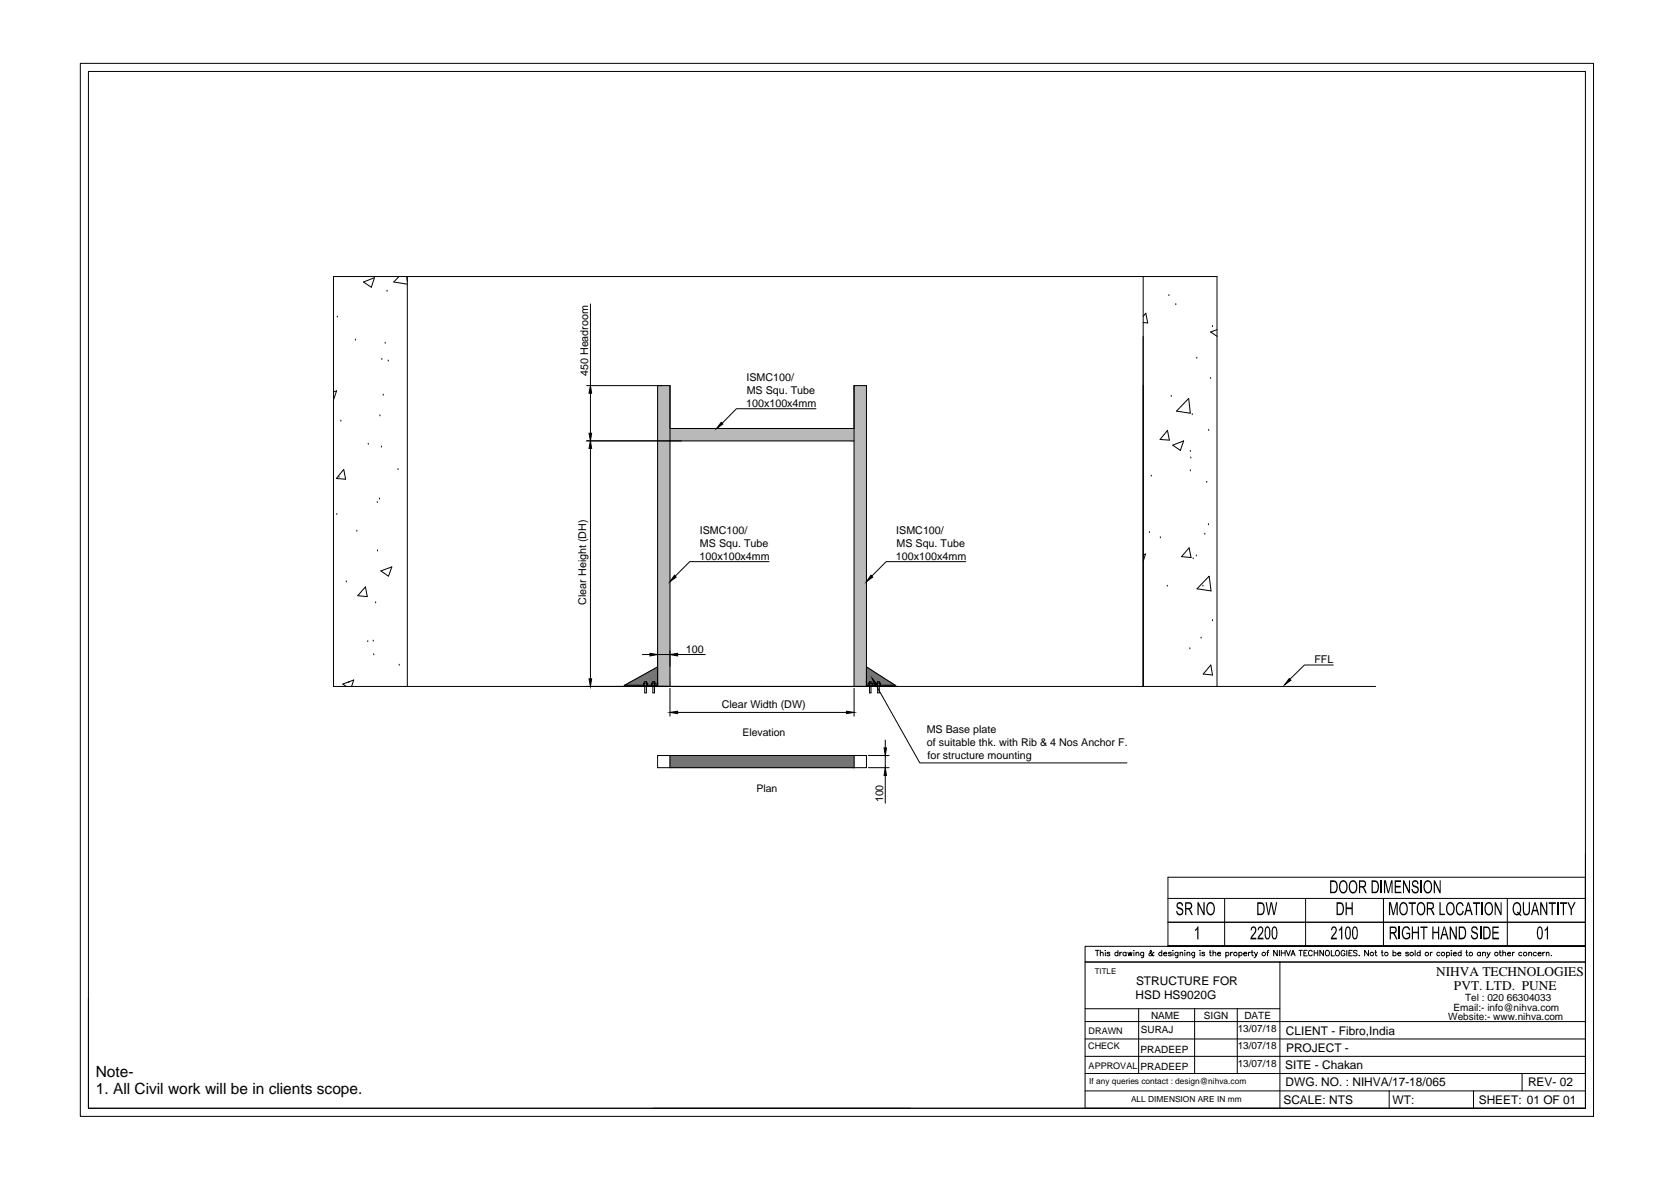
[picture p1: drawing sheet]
<svg xmlns="http://www.w3.org/2000/svg" width="297mm" height="210mm" viewBox="0 0 297 210" stroke-linecap="round" stroke-linejoin="round" font-family="sans-serif">
<!-- layer: 0 -->
<g fill="#b9b9b9" stroke="#b9b9b9" stroke-width=".18">
<path d="M116.9 68.5v53.5h2.2zM116.9 68.5h2.2v53.5z"/>
<path d="M119.1 76.2v2.2h32.7zM119.1 76.2h32.7v2.2z"/>
<path d="M151.8 68.5v53.5h2.2zM151.8 68.5h2.2v53.5z"/>
</g>
<g fill="#757575" stroke="#757575" stroke-width=".18">
<path d="M112.2 121.2l4.7-2.7v2.7z"/>
<path d="M154 118.5l4.1 2.7h-4.1z"/>
<path d="M116.3 121.2v.2h.6zM116.3 121.2h.6v.2z"/>
<path d="M114.9 121.2v.2h1.1zM114.9 121.2h1.1v.2z"/>
<path d="M111.7 121.4h2.9l-2.4-.2zM112.2 121.2h2.4v.2z"/>
<path d="M116.6 121.4v.4h.3zM116.6 121.4h.3v.4z"/>
<path d="M115.1 121.4v.4h.7zM115.1 121.4h.7v.4z"/>
<path d="M111.1 121.8h3.3l-2.7-.4zM111.7 121.4h2.7v.4z"/>
<path d="M154 121.8v.2h.6zM154 121.8h.6v.2z"/>
<path d="M156.3 121.8v.2h2.8zM156.3 121.8h2.8v.2z"/>
<path d="M154.8 121.8v.2h1.2zM154.8 121.8h1.2v.2z"/>
<path d="M156.3 121.2v.2h2.3zM156.3 121.2h1.8l.5 .2z"/>
<path d="M154.8 121.2v.2h1.2zM154.8 121.2h1.2v.2z"/>
<path d="M154 121.2v.2h.6zM154 121.2h.6v.2z"/>
<path d="M156.5 121.4v.4h2.6zM156.5 121.4h2.1l.5 .4z"/>
<path d="M155.1 121.4v.4h.7zM155.1 121.4h.7v.4z"/>
<path d="M154 121.4v.4h.3zM154 121.4h.3v.4z"/>
<path d="M111.1 121.8v.2h3.5zM111.1 121.8h3.5v.2z"/>
<path d="M116.3 121.8v.2h.6zM116.3 121.8h.6v.2z"/>
<path d="M114.9 121.8v.2h1.1zM114.9 121.8h1.1v.2z"/>
<path d="M119.1 134.3v2.1h32.7zM119.1 134.3h32.7v2.1z"/>
</g>
<g fill="none" stroke="#000" stroke-width=".18">
<path d="M14.3 11.3h269v187.1h-269zM15.7 12.7h266.1v184.3h-266.1zM60 56.3h.1M64.6 50.1l2-.7-.6 1.7zM68.8 51.8h.1M70.9 49.1l-.9 1 2.4 .4M72.3 49.1l.1 .9M72.4 49.1v72.9M105 54v14.5M203.2 49.1v72.9M203.2 56.2l.5-.5 .3 1.7-.8-.1M207.8 52.5h.1"/>
<path d="M209 54.1h.1M215.5 58h.1M216.3 58.6l-1.1 .4 1.1 .8M59.3 69.7l.5-.2-.5 1.6M60.6 74.8h.1M63.2 60.5h.1M65.5 79h.1M67.5 73.9h.1M67.8 79.5h.1M67.9 63.9h.1M68.1 70.2h.1M68.5 61h.1"/>
<path d="M69 64.2h.1M104.3 68.5h14.8v53.5M104.3 78.4h47.5M105 69.9v7.1M105 79.7v41M116.9 68.5v53.5M119.1 76.2h32.7M145 72.6h-14.1l-2.5 2.6M207.5 76.5l.4 1.7-1.7-.1zM208.2 70.4h.1M208.5 79.1l1.9-.7-.6 1.7zM211.3 70.8l.3 2.6-2.5-.3z"/>
<path d="M211.9 73.7h.1M212.7 63.7h.1M214.9 76.5h.1M215.2 67.3h.1M59.9 91.4h.1M60.3 84.8h.1M61.1 83.4l.3 1.8-1.6-.2zM63.4 94.4h.1M67.1 89.3h.1M67.1 97.9h.1M67.5 88.7h.1M70.8 83.5h.1"/>
<path d="M136.7 99.8h-14.1l-2.6 2.6M171.7 99.8h-14.2l-2.5 2.6M203.2 98.6l.4-.1-.4 1.2M204.3 94.7h.1M204.7 84.6h.1M206.3 95.6h.1M211.4 97.4l.3 1.7-1.7-.2zM211.6 83.7h.1M211.6 80.2h.1M211.7 81.4h.1M212.1 99.3h.1M212.7 98.8h.1"/>
<path d="M214.2 95h.1M214.5 85.7h.1M214.8 93.3h.1M61.6 103.4h.1M65 104.3l.3 1.7-1.7-.1zM65.4 114h.1M66.4 114h.1M66.4 116.4h.1M66.8 107.1h.1M67.7 101.5l2-.7-.6 1.6zM71 118.2h.1M114.2 116.3h1.3"/>
<path d="M116.9 116.3h2.2M116.9 118.5l-5.8 3.3M120.5 116.3h4.9M154 118.5l5.1 3.3M207.5 104.2h.1M211.5 115.3h.1M213.5 113.4h.1M213.8 104.2h.1M214.9 102.4l.4 2.6-2.5-.4zM215.5 110.3h.1M215.5 120l-.3-1.8-1.3 1.6 1.7 .2M237 118.2h-5.1l-2.6 2.5"/>
<path d="M61.6 122l-.7-.4 2-.7-.4 1.1M62 121.3h.1M111.1 121.8h5.8M111.1 121.8v.2M114.4 121.8v-.4h.7v.4M114.6 121.2h.3v1.9h-.3zM115.8 121.8v-.4h.8v.4M116 121.2h.3v1.9h-.3zM116.9 134.3h37.1v2.1h-37.1zM119.1 122.3v5M119.1 134.3v2.1M120.5 126.6h30"/>
<path d="M151.8 122v-53.5h2.2v53.5M151.8 122.3v5M151.8 134.3v2.1M154 121.8h5.1M154.3 121.8v-.4h.8v.4M154.4 134.3h3.6M154.4 136.4h3.6M154.6 121.2h.2v1.9h-.2zM155.7 121.8l7.8 13.8h36.8M155.8 121.8v-.4h.7v.4M156 121.2h.3v1.9h-.3zM157.4 131.5v1.4"/>
<path d="M157.4 134.3v2.1M157.4 137.8v4.9M159.1 121.8v.2M216.3 122v-72.9h-157v72.9h185.2M207.6 159.7h74.2M217.7 159.7v8.5M232.1 159.7v8.5M245.9 159.7v8.5M267.9 159.7v8.5M281.8 151.6v16.6h-74.2v-12.3h74.2M15.7 177.5v19.5h266.1M192.9 168.2h88.9v2.8h-88.9z"/>
<path d="M192.9 179.3h34.6M194.7 168.9h.7M195 168.9v1M195.6 169.4l.2-.2 .3 .1v.6M195.6 168.9v1M196.4 169h.1M196.5 169.3v.6M197.3 169.4l-.2-.2-.3 .1v.2h.4l.1 .3-.2 .1-.3-.1M198.7 169.4a.31 .31 0 0 0-.4-.1 .31 .31 0 0 0 0 .5 .31 .31 0 0 0 .4 0M198.7 168.9v1M199.1 169.2v.7M199.4 169.2l-.3 .3"/>
<path d="M200.2 169.4a.31 .31 0 0 0-.5-.1 .31 .31 0 0 0 0 .5 .31 .31 0 0 0 .5 0M200.2 169.2v.7M200.5 169.2l.2 .7 .2-.7 .2 .7 .1-.7M201.5 169h.1M201.6 169.3v.6M201.9 169.4l.3-.2 .2 .1 .1 .6M201.9 169.2v.7M202.4 179.3v11.5M203.3 169.2v.9l-.2 .1h-.2M203.3 169.4a.31 .31 0 0 0-.5-.1 .31 .31 0 0 0 0 .5 .31 .31 0 0 0 .5 0M205.1 169.3v-.1a.75 .75 0 0 1-.8 .6v-.3l.4-.3-.1-.3-.1 .4 .4 .5h.2M206.5 169.4a.31 .31 0 0 0-.4-.1 .31 .31 0 0 0 0 .5 .31 .31 0 0 0 .4 0"/>
<path d="M206.5 168.9v1M206.9 169.5h.5a.33 .33 0 0 0-.5-.1 .33 .33 0 0 0 0 .5 .33 .33 0 0 0 .5-.1M207.6 163.9h74.2M208.2 169.4l-.5-.1v.2l.5 .3-.2 .1-.3-.1M208.5 169h.1M208.5 169.3v.6M209.4 169.2v.9l-.2 .1h-.2M209.4 169.4a.31 .31 0 0 0-.5-.1 .31 .31 0 0 0 0 .5 .31 .31 0 0 0 .5 0M209.8 169.4l.2-.2 .2 .1v.6M209.8 169.2v.7M210.6 169h.1M210.6 169.3v.6"/>
<path d="M211 169.4l.2-.2 .3 .1v.6M211 169.2v.7M212.4 169.2l-.1 .9-.1 .1h-.2M212.4 169.4a.31 .31 0 0 0-.5-.1 .31 .31 0 0 0 0 .5 .31 .31 0 0 0 .5 0M212.4 179.3v11.5M213.3 169h.1M213.3 169.3v.6M214.1 169.4l-.1-.2-.4 .2 .5 .2v.2h-.5M215 169.2h.3M215.1 168.9v.8l.2 .2M215.6 169.4l.2-.2 .3 .1v.6M215.6 168.9v1"/>
<path d="M216.4 169.5l.6-.1a.31 .31 0 0 0-.5 0 .31 .31 0 0 0 0 .4 .31 .31 0 0 0 .5 0M217.9 169.4a.31 .31 0 0 1 .5-.1 .31 .31 0 0 1 0 .5 .31 .31 0 0 1-.5 0M217.9 169.2v1M218.8 169.2v.7M219.1 169.2l-.3 .3M219.9 179.3v11.5M220.2 169.4a.31 .31 0 0 1 .5-.1 .31 .31 0 0 1 0 .5 .31 .31 0 0 1-.5 0M220.2 169.2v1M221.1 169.5h.5a.33 .33 0 0 0-.5-.1 .33 .33 0 0 0 0 .5 .33 .33 0 0 0 .5-.1M221.9 169.2v.7M222.3 169.2l-.2 .1-.2 .2M222.4 169.2h.4"/>
<path d="M222.6 168.9v.8l.2 .2M223 169.2l.3 .7 .2-.7M223.3 169.9l-.4 .3M225.2 169.2h.3M225.6 168.9l-.2 .1-.1 .9M227 168.9v1l-.6-1v1M227.4 168.9v1M227.5 171v26M227.8 168.9v1M227.8 169.4h.6M228.4 168.9v1M228.7 168.9l.3 1 .4-1"/>
<path d="M229.5 169.9l.3-1 .4 1M229.6 169.5h.5M230.9 168.9h.6M231.2 168.9v1M231.8 169.4h.3M232.4 168.9h-.6v1h.6M233.3 169.2a.38 .38 0 0 0-.6-.3 .38 .38 0 0 0-.1 .6 .35 .35 0 0 0 .3 .4 .35 .35 0 0 0 .4-.2M233.6 169.4h.6M233.6 168.9v1M234.2 168.9v1M235.3 168.9v1l-.7-1v1M235.8 169a.46 .46 0 0 1 .5 .4 .46 .46 0 0 1-.5 .4l-.2-.3z"/>
<path d="M236.7 168.9v1h.5M237.5 169a.46 .46 0 0 1 .6 .4 .46 .46 0 0 1-.6 .4l-.1-.3zM239.1 169.2l-.1-.1a.45 .45 0 0 0-.6 .1 .45 .45 0 0 0 .2 .6l.3 .1 .1-.1 .1-.3h-.2M239.4 168.9v1M239.8 169.4h.3M240.4 168.9h-.6v1h.6M241.2 169.1l-.2-.2-.3 .1-.1 .2 .5 .3 .1 .3-.2 .1-.4-.1M241.6 169.8h.1M243.3 168.9v1l-.7-1v1M244.4 169.2h.3M244.5 168.9v.8l.3 .2M245.5 169.2h.3"/>
<path d="M245.7 168.9v.8l.2 .2M247.6 169.4a.31 .31 0 0 1 .5-.1 .31 .31 0 0 1 0 .5 .31 .31 0 0 1-.5 0M247.6 168.9v1M248.5 169.5h.5a.33 .33 0 0 0-.5-.1 .33 .33 0 0 0 0 .5 .33 .33 0 0 0 .5-.1M250.4 169.4l-.2-.2-.3 .1v.2h.3l.2 .3-.2 .1-.3-.1M251.6 168.9v1M252.4 169.4a.31 .31 0 0 0-.4-.1 .31 .31 0 0 0 0 .5 .31 .31 0 0 0 .4 0M252.4 168.9v1M254.3 169.2v.7M254.6 169.2l-.2 .1-.1 .2M256 169.4a.31 .31 0 0 0-.5-.1 .31 .31 0 0 0 0 .5 .31 .31 0 0 0 .5 0M257.1 169.4a.31 .31 0 0 1 .5-.1 .31 .31 0 0 1 0 .5 .31 .31 0 0 1-.5 0"/>
<path d="M257.1 169.2v1M258 168.9l.1 .1zM258 169.3v.6M258.3 169.5l.6-.1a.31 .31 0 0 0-.5 0 .31 .31 0 0 0 0 .4 .31 .31 0 0 0 .5 0M259.7 169.4a.31 .31 0 0 0-.4-.1 .31 .31 0 0 0 0 .5 .31 .31 0 0 0 .4 0M259.7 168.9v1M260.6 169.2h.3M260.7 168.9v.8l.3 .2M263.2 169.4a.31 .31 0 0 0-.5-.1 .31 .31 0 0 0 0 .5 .31 .31 0 0 0 .5 0M263.2 169.2v.7M263.5 169.4l.3-.2 .2 .1v.6M263.5 169.2v.7"/>
<path d="M264.3 169.2l.3 .7 .3-.7M264.6 169.9l-.2 .3h-.1M266.5 169.2h.3M266.6 168.9v.8l.3 .2M267.1 169.4l.3-.2 .2 .1v.6M267.1 168.9v1M268 169.5l.5-.1a.31 .31 0 0 0-.4 0 .31 .31 0 0 0 0 .4 .31 .31 0 0 0 .4 0M268.9 169.2v.7M269.2 169.2l-.2 .1-.1 .2M270.5 169.4a.31 .31 0 0 0-.4-.1 .31 .31 0 0 0 0 .5 .31 .31 0 0 0 .4 0M271.8 169.4l.2-.2 .2 .1 .1 .6M271.8 169.2v.7"/>
<path d="M273.1 169.4a.31 .31 0 0 0-.4-.1 .31 .31 0 0 0 0 .5 .31 .31 0 0 0 .4 0M273.4 169.5h.6a.33 .33 0 0 0-.5-.1 .33 .33 0 0 0 0 .5 .33 .33 0 0 0 .5-.1M274.2 169.2v.7M274.6 169.2l-.4 .3M274.9 169.4l.2-.2 .2 .1 .1 .6M274.9 169.2v.7M275.8 169.8h.1M281.8 171v26M281.8 171h-88.9v26M192.9 190.8h88.9M192.9 187.7h88.9M192.9 184.7h88.9"/>
<path d="M192.9 181.6h88.9M192.9 193.9h88.9M246.9 193.9v3.1M261.9 193.9v3.1M270.6 190.8v3.1"/>
<circle cx="219.6" cy="169.6" r=".32"/>
<circle cx="224.6" cy="169.6" r=".32"/>
<circle cx="243.9" cy="169.6" r=".32"/>
<circle cx="246.4" cy="169.6" r=".32"/>
<circle cx="250.9" cy="169.6" r=".32"/>
<circle cx="253.6" cy="169.6" r=".32"/>
<circle cx="256.5" cy="169.6" r=".32"/>
<circle cx="261.5" cy="169.6" r=".32"/>
<circle cx="266" cy="169.6" r=".32"/>
<circle cx="271.1" cy="169.6" r=".32"/>
</g>
<g fill="#000" stroke="#000" stroke-width=".18">
<path d="M105 78.4l.2 1.3h-.5zM104.7 77h.5l-.2 1.4zM105 68.5l.2 1.4h-.5zM128.2 75.1l.3 .3-1.1 .8zM115.5 116.1l1.4 .2-1.4 .3zM119.9 102.2l.3 .4-1.1 .8zM119.1 116.3l1.4-.2v.5zM154.8 102.2l.3 .4-1.1 .8zM104.7 120.7h.5l-.2 1.3zM119.1 126.6l1.4-.2v.4zM150.5 126.4l1.3 .2-1.3 .2zM155 120.6l.9 1-.4 .3z"/>
<path d="M157.2 132.9h.4l-.2 1.4zM157.4 136.4l.2 1.4h-.4zM229.2 120.6l.3 .3-1.1 .8z"/>
</g>
<g fill="#000">
<path d="M246 156.5h.4l.4 2 .5-2h.2v2.3h-.1v-2l-.5 2h-.2l-.5-2v2h-.2zM247.9 156.5h1.2v.3h-1v.6h.9v.3h-.9v.8h1v.3h-1.2zM249.4 156.5h.2l.9 1.8v-1.8h.1v2.3h-.2l-.8-1.8v1.8h-.2zM251.1 156.6l.4-.2 .4 .1 .3 .6h-.3a.38 .38 0 0 0-.4-.4 .38 .38 0 0 0-.3 .5 .38 .38 0 0 0 .5 .2l.5 .4v.5l-.3 .5h-.5l-.3-.3-.2-.5h.2l.1 .4 .2 .1a.43 .43 0 0 0 .6-.4 .43 .43 0 0 0-.6-.4l-.4-.4zM254.9 156.5h.2l.8 1.8v-1.8h.2v2.3h-.2l-.8-1.8v1.8h-.2zM209.3 160.4l.3-.1 .4 .1 .3 .3v.3h-.2a.38 .38 0 0 0-.3-.5 .38 .38 0 0 0-.4 .4 .38 .38 0 0 0 .3 .4l.5 .3 .2 .3-.1 .5-.4 .3-.5-.1-.3-.4v-.3h.2a.43 .43 0 0 0 .5 .5 .43 .43 0 0 0 .2-.7l-.8-.4-.1-.5zM212.9 160.4h.2l.8 1.8v-1.8h.2v2.2h-.2l-.8-1.7v1.7h-.2zM212.9 164.7l.1-.1v2.4h-.2v-1.9l-.4 .4v-.3zM222.4 164.8h.1a.56 .56 0 0 1 .7 .1 .56 .56 0 0 1 .1 .7l-.7 1.1h.7v.3h-1v-.5l.7-.8 .1-.4a.32 .32 0 0 0-.3-.4 .32 .32 0 0 0-.3 .5l-.2-.1zM223.7 164.8l.5-.2 .4 .4-.1 .7-.7 1h.8v.3h-1.1l.1-.5 .6-.7 .2-.4a.34 .34 0 0 0-.3-.5 .34 .34 0 0 0-.4 .5l-.1-.1zM225 160.4h.2l.3 1.9 .4-1.9h.2l.4 1.9 .3-1.9h.2l-.4 2.2h-.2l-.4-1.9-.4 1.9h-.2zM236.8 164.8l.1-.1a.63 .63 0 0 1 .7 .3 .63 .63 0 0 1-.1 .8l-.6 .9h.7v.3h-1l.1-.5 .6-.8 .1-.4a.32 .32 0 0 0-.3-.4 .32 .32 0 0 0-.3 .5l-.2-.1z"/>
<path d="M238.4 164.7l.2-.1v2.4h-.2v-1.9l-.4 .4v-.3zM239.2 160.4h.2v.9h.9v-.9h.2v2.2h-.2v-1h-.9v1h-.2zM246.9 160.4h.3l.5 1.9 .5-1.9h.3v2.2h-.2v-1.9l-.5 1.9h-.2l-.5-1.9v1.9h-.2zM249.4 164.8l.4-.2h.4l.4 .4v.3l-.1 .1-.1-.2a.54 .54 0 0 0-.6-.3 .54 .54 0 0 0-.4 .7l.1 .8 .4 .3 .6-.2v-.5h-.5v-.2h.7v.9l-.7 .3-.6-.4-.2-.5v-.6zM250.4 160.4h1.3v.3h-.6v1.9h-.2v-1.9h-.5zM251 164.7h.2v.9h.8v-.9h.2v2.3h-.2v-1.1h-.8v1.1h-.2zM252.5 164.7h1.3v.2h-.6v2.1h-.2v-2.1h-.5zM254.6 164.7h.2v.9h.8v-.9h.2v2.3h-.2v-1.1h-.8v1.1h-.2zM255.9 160.4h.2v2h.8v.2h-1zM257.7 164.7h.2l.9 1.8v-1.8h.2v2.3h-.3l-.8-1.9v1.9h-.2zM259 160.6l.3-.2 .3-.1 .4 .3 .2 .4-.2 .1-.1-.3-.3-.2-.5 .2-.1 1 .3 .6a.5 .5 0 0 0 .7-.6l.2 .1v.2l-.4 .5-.5 .1-.3-.3-.2-.6v-.6zM261.7 164.7h.7l.2 .2 .1 .4h-.2l-.1-.2a.38 .38 0 0 0-.4-.2 .38 .38 0 0 0-.3 .5 .38 .38 0 0 0 .5 .2l.5 .3v.7l-.1 .2-.5 .2-.5-.2-.1-.6h.2l.1 .3a.42 .42 0 0 0 .5 .2 .42 .42 0 0 0 .2-.5 .42 .42 0 0 0-.4-.3l-.3-.1-.3-.3v-.5z"/>
<path d="M261.8 160.4h1.3v.3h-.5v1.9h-.2v-1.9h-.6zM265.3 164.7h1.1v.2h-.9v.7h.9v.3h-.9v.8h1v.3h-1.2zM265.7 160.4h.2l.9 1.8v-1.8h.1v2.2h-.2l-.8-1.7v1.7h-.2zM270.7 160.4h.2v1.7l.3 .3h.3l.2-.2 .1-1.8h.2v1.7l-.2 .3-.3 .3-.5-.1-.2-.3zM273.8 160.4h.2l.8 1.8v-1.8h.3v2.2h-.3l-.8-1.7v1.7h-.2zM275.1 164.6h.1v2.4h-.2v-1.9l-.4 .4v-.3zM275.3 160.4h1.3v.3h-.6v1.9h-.2v-1.9h-.5zM277.3 160.4h1.3v.3h-.6v1.9h-.2v-1.9h-.5zM278.6 160.4h.3l.4 1.1 .5-1.1h.3l-.7 1.3v.9h-.2v-.9z"/>
<path d="M236.4 156.5h.9l.4 .3 .1 .6v.7l-.3 .5-.2 .2h-.9zM236.7 156.8v1.7h.5l.3-.2 .1-.6-.1-.6a.44 .44 0 0 0-.5-.3z"/>
<path d="M238.3 156.7l.6-.3 .5 .4 .1 1.2-.2 .5-.3 .3h-.5l-.4-.6-.1-.8zM238.5 156.8l-.3 .6 .2 .9a.58 .58 0 0 0 .7 .1 .58 .58 0 0 0 .2-.7l-.1-.7a.44 .44 0 0 0-.7-.2z"/>
<path d="M240 156.7l.6-.3 .3 .1 .3 .4 .1 1.1-.2 .5-.4 .3-.5-.1-.4-.5-.1-.8zM240.3 156.8l-.3 .7 .1 .8a.59 .59 0 0 0 .8 .1 .59 .59 0 0 0 .2-.8l-.2-.6a.49 .49 0 0 0-.6-.2z"/>
<path d="M241.6 156.5h.8l.4 .2v.7l-.4 .3 .3 .3 .3 .8h-.3l-.3-.8-.3-.3h-.3v1.1h-.2zM241.8 156.7v.8h.5a.38 .38 0 0 0 .3-.4 .38 .38 0 0 0-.3-.4z"/>
<path d="M243.8 156.5h.9l.3 .3 .1 .5v.8l-.2 .5-.3 .2h-.8zM244 156.8v1.7h.4a.81 .81 0 0 0 .5-1l-.1-.4a.38 .38 0 0 0-.4-.3z"/>
<path d="M253.4 156.6l.3-.2 .4 .1 .4 .6 .1 .9-.2 .5-.4 .3-.5-.1-.4-.6-.1-.7zM253.5 156.8l-.2 .6 .1 .9a.59 .59 0 0 0 .8 .1 .59 .59 0 0 0 .2-.8l-.2-.6a.49 .49 0 0 0-.7-.2z"/>
<path d="M210.7 160.4h.6a.65 .65 0 0 1 .6 .5 .65 .65 0 0 1-.4 .7l.2 .3 .4 .7h-.3l-.6-1h-.3v1h-.2zM210.9 160.6v.8h.4a.38 .38 0 0 0 .4-.4 .38 .38 0 0 0-.4-.4z"/>
<path d="M214.6 160.6l.3-.2 .4-.1 .4 .3 .2 .3v1.1l-.2 .4-.3 .3-.6-.1-.2-.3-.2-1.1zM215 160.6l-.4 .6v.6l.2 .4a.52 .52 0 0 0 .6 .1 .52 .52 0 0 0 .3-.5v-.5l-.1-.5-.4-.2z"/>
<path d="M223.5 160.4h.9l.4 .5v1.2l-.5 .5h-.8zM223.7 160.7v1.7h.5l.3-.2 .1-.3-.1-.9a.33 .33 0 0 0-.5-.3z"/>
<path d="M225 164.8h.1a.57 .57 0 0 1 .6 .1 .57 .57 0 0 1 .1 .6l-.1 1.1a.46 .46 0 0 1-.5 .4 .46 .46 0 0 1-.4-.6v-1.1zM225.2 164.9l-.2 .7 .1 .9a.26 .26 0 0 0 .2 .3 .26 .26 0 0 0 .3-.4v-1.1a.33 .33 0 0 0-.4-.4z"/>
<path d="M226.2 164.8a.48 .48 0 0 1 .6-.1 .48 .48 0 0 1 .2 .6v1.3l-.2 .3-.3 .1a.6 .6 0 0 1-.4-.8l-.1-.8zM226.4 164.9l-.2 .4v1a.29 .29 0 0 0 .2 .4 .29 .29 0 0 0 .4-.2v-1.2a.32 .32 0 0 0-.4-.4z"/>
<path d="M237.6 160.4h.9l.3 .4 .1 1.3-.2 .3-.3 .2h-.8zM237.8 160.7v1.7h.3a.79 .79 0 0 0 .6-1l-.1-.4a.36 .36 0 0 0-.5-.3z"/>
<path d="M239.3 164.8l.3-.2 .3 .1 .2 .7-.1 1.2-.4 .4-.3-.2-.2-.4v-1.2zM239.5 164.9l-.2 .5v.8a.31 .31 0 0 0 .2 .5 .31 .31 0 0 0 .4-.2v-1.2a.29 .29 0 0 0-.1-.3 .29 .29 0 0 0-.3-.1z"/>
<path d="M240.6 164.7h.2a.68 .68 0 0 1 .6 .8l-.1 1.2-.2 .2-.4 .1-.3-.3-.1-.4v-1zM240.7 164.9l-.1 .4v1.2a.27 .27 0 0 0 .4 .2 .27 .27 0 0 0 .1-.3v-1a.35 .35 0 0 0 0-.4 .35 .35 0 0 0-.4-.1z"/>
<path d="M247 164.7h.7a.65 .65 0 0 1 .6 .4 .65 .65 0 0 1-.2 .7l-.3 .1 .3 .3 .3 .8h-.2l-.6-1.1h-.4v1.1h-.2zM247.2 164.9v.8h.6a.37 .37 0 0 0 .2-.4 .37 .37 0 0 0-.3-.4z"/>
<path d="M249 160.6l.2-.2 .4-.1 .5 .4 .1 1.2-.2 .5-.2 .2h-.7l-.3-.5-.1-.9zM249.2 160.7l-.3 .6 .1 .7 .1 .2a.56 .56 0 0 0 .7 .1 .56 .56 0 0 0 .2-.7l-.1-.8-.3-.2z"/>
<path d="M252.2 160.4l.3-.1 .5 .1 .3 .7v1l-.1 .3-.5 .3-.5-.1-.3-.7v-.8zM252.3 160.7l-.2 .4v.8l.4 .5h.3l.3-.3v-1l-.1-.2a.47 .47 0 0 0-.7-.2z"/>
<path d="M253.6 160.4h.9l.3 .1 .1 .7-.4 .4 .5 1h-.2l-.6-1h-.4v1h-.2zM253.8 160.6v.8h.6a.38 .38 0 0 0 .3-.4 .38 .38 0 0 0-.3-.4z"/>
<path d="M256.6 164.7h.3l.6 2.3h-.2l-.2-.8h-.7l-.1 .8h-.3zM256.7 164.9l-.2 1.1h.5z"/>
<path d="M257.2 160.7l.4-.3 .4-.1 .2 .1 .3 .5v1.2l-.5 .6-.6-.1-.3-.4v-1.1zM257.5 160.7l-.2 .3v.8l.2 .5 .2 .1h.3l.3-.4 .1-.7-.2-.4a.45 .45 0 0 0-.7-.2z"/>
<path d="M259.3 164.7h.9l.3 .4 .1 1.3-.4 .5-.9 .1zM259.5 164.9v1.8h.6l.2-.2 .1-.4v-.8l-.3-.4z"/>
<path d="M260.9 160.4h.2l.7 2.2h-.3l-.1-.6h-.7l-.2 .6h-.2zM261 160.6l-.3 1.1h.6z"/>
<path d="M263.7 164.7h.8l.4 .4v1.2l-.4 .6-.8 .1zM263.9 164.9v1.8h.5l.3-.5v-.9l-.3-.4z"/>
<path d="M264.1 160.6l.4-.3 .4 .1 .5 .6v1.1l-.3 .4-.3 .2-.5-.1-.4-.6v-.8zM264.3 160.7l-.2 .6v.7l.2 .2a.56 .56 0 0 0 .7 .1 .56 .56 0 0 0 .2-.7l-.1-.8-.4-.2z"/>
<path d="M269.1 160.6l.5-.3 .5 .2 .3 .6-.1 1a.25 .25 0 0 0-.1 .3 .25 .25 0 0 0 .2 .2l-.1 .2a.33 .33 0 0 0-.2-.2 .33 .33 0 0 0-.4 .1l-.4-.1-.4-.6v-.7zM269.4 160.7l-.3 .7v.5l.2 .4a.26 .26 0 0 0 .3 .1 .26 .26 0 0 0 .2-.1l-.2-.1 .1-.2 .1 .1a.23 .23 0 0 0 .3 .1 .23 .23 0 0 0 .1-.4l-.1-1-.4-.2z"/>
<path d="M272.8 160.4h.2l.6 2.2h-.2l-.2-.6h-.6l-.3 .6h-.2zM272.9 160.6l-.3 1.1h.5z"/>
<path d="M273.4 164.8l.5-.1 .3 .5v1l-.2 .6a.49 .49 0 0 1-.6 0 .49 .49 0 0 1-.2-.5v-.8zM273.6 164.9l-.2 .5v.8a.33 .33 0 0 0 .1 .4 .33 .33 0 0 0 .5 0v-1.3a.31 .31 0 0 0-.1-.3 .31 .31 0 0 0-.3-.1z"/>
</g>
<path d="M245.6 156.5v2.3M252.6 156.5v2.3M248.7 164.7v2.3M263.2 164.7v2.3M263.5 160.4v2.2M276.9 160.4v2.2" fill="none" stroke="#000" stroke-width=".21"/>
<g font-size="2.8">
<text x="17" y="191.3">Note-</text>
<text x="17" y="194.5">1. All Civil work will be in clients scope.</text>
</g>
<g font-size="2.4">
<text x="255.3" y="173.5">NIHVA TECHNOLOGIES</text>
<text x="258.5" y="176">PVT. LTD. PUNE</text>
</g>
<g font-size="2.1">
<text x="201.9" y="177.6">HSD HS9020G</text>
<text x="201.9" y="175">STRUCTURE FOR</text>
<text x="228.6" y="183.9">CLIENT - Fibro,India</text>
<text x="228.4" y="190">SITE - Chakan</text>
<text x="228.6" y="186.9">PROJECT -</text>
<text x="228.1" y="196.2">SCALE: NTS</text>
<text x="228.5" y="193.1">DWG. NO. : NIHVA/17-18/065</text>
<text x="247.5" y="196.1">WT:</text>
<text x="262.9" y="196.2">SHEET: 01 OF 01</text>
<text x="271.6" y="193.1">REV- 02</text>
</g>
<g font-size="1.9">
<text x="104.6" y="66.8" transform="rotate(-90 104.6 66.8)">450 Headroom</text>
<text x="132.7" y="67.7">ISMC100/</text>
<text x="132.7" y="70">MS Squ. Tube</text>
<text x="132.6" y="72.3">100x100x4mm</text>
<text x="124.4" y="94.9">ISMC100/</text>
<text x="159.3" y="94.9">ISMC100/</text>
<text x="124.3" y="99.5">100x100x4mm</text>
<text x="124.4" y="97.2">MS Squ. Tube</text>
<text x="159.3" y="99.5">100x100x4mm</text>
<text x="159.4" y="97.2">MS Squ. Tube</text>
<text x="104.2" y="107.5" transform="rotate(-90 104.2 107.5)">Clear Height (DH)</text>
<text x="121.9" y="116">100</text>
<text x="233.7" y="117.9">FFL</text>
<text x="128.3" y="125.9">Clear Width (DW)</text>
<text x="132" y="130.8">Elevation</text>
<text x="164.7" y="130.3">MS Base plate</text>
<text x="164.8" y="132.5">of suitable thk. with Rib &amp; 4 Nos Anchor F.</text>
<text x="164.9" y="134.8">for structure mounting</text>
<text x="134.5" y="140.8">Plan</text>
<text x="157" y="142.6" transform="rotate(-90 157 142.6)">100</text>
</g>
<g font-size="1.8">
<text x="258.4" y="179.7">Email:- info@nihva.com</text>
<text x="260.4" y="177.9">Tel : 020 66304033</text>
<text x="202.8" y="183.6">SURAJ</text>
<text x="204.6" y="181.1">NAME</text>
<text x="214" y="181.1">SIGN</text>
<text x="220" y="183.5">13/07/18</text>
<text x="221.2" y="181.1">DATE</text>
<text x="257.4" y="181.3">Website:- www.nihva.com</text>
<text x="202.7" y="190.2">PRADEEP</text>
<text x="202.7" y="187.1">PRADEEP</text>
<text x="220" y="186.5">13/07/18</text>
<text x="220" y="189.6">13/07/18</text>
</g>
<g font-size="1.6">
<text x="193.5" y="183.8">DRAWN</text>
<text x="193.4" y="186.5">CHECK</text>
<text x="193.5" y="189.9">APPROVAL</text>
</g>
<g font-size="1.5">
<text x="193.6" y="192.7">If any queries contact : design@nihva.com</text>
<text x="201.1" y="195.9">ALL DIMENSION ARE IN mm</text>
</g>
<text font-size="1.4" x="194.6" y="173.1">TITLE</text>
</svg>
